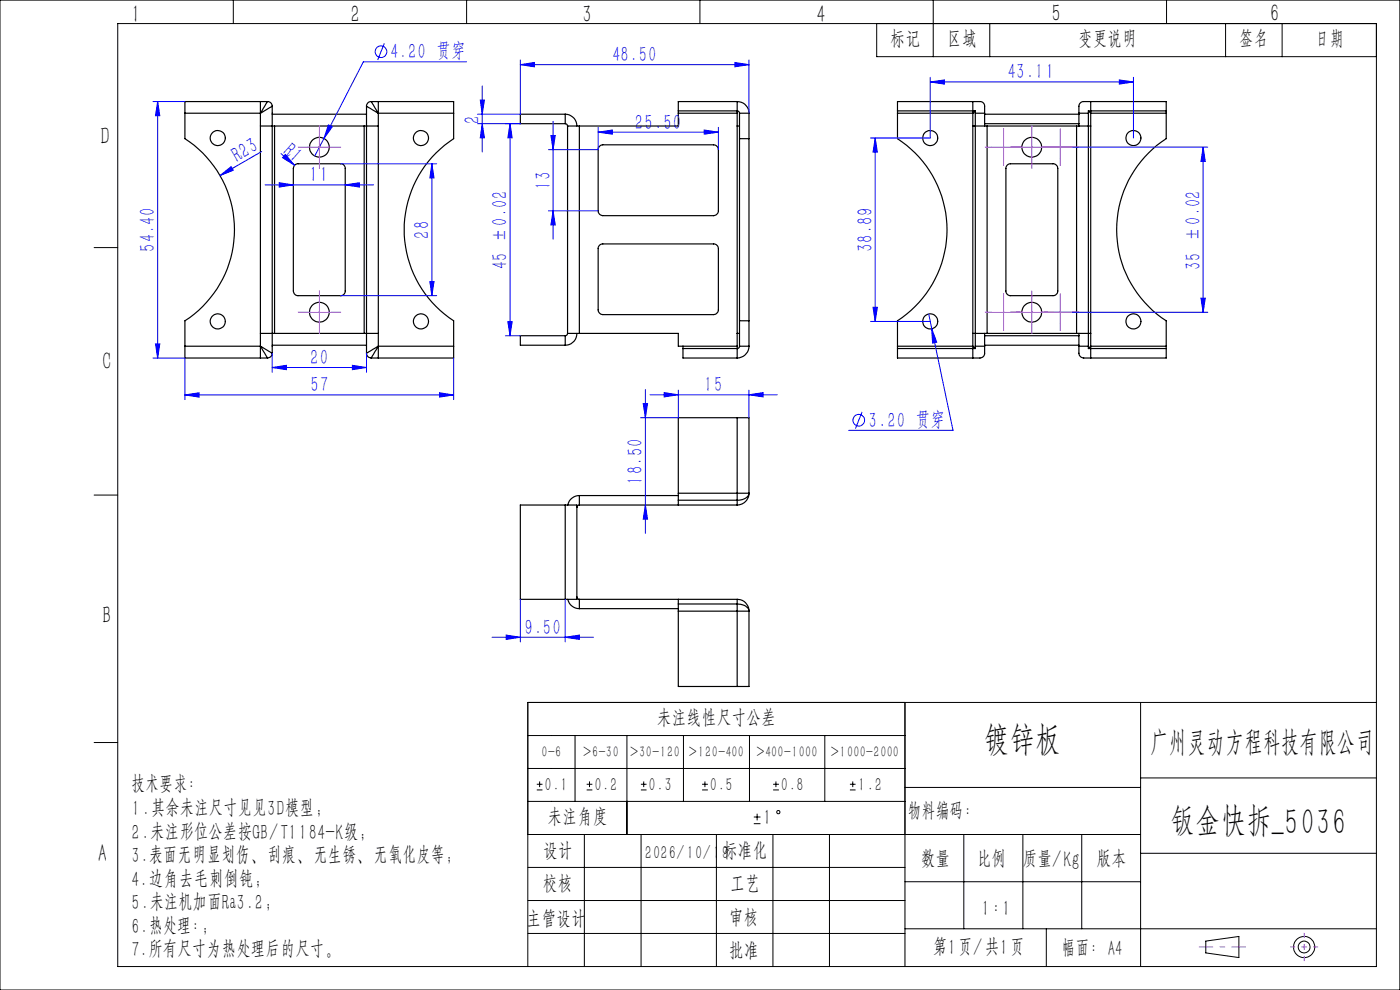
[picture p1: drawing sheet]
<svg xmlns="http://www.w3.org/2000/svg" width="297mm" height="210mm" viewBox="0 0 297 210" stroke-linecap="round" stroke-linejoin="round" font-family="sans-serif">
<g fill="none" stroke="#000" stroke-width=".25">
<path d="M39.2 24v5.4a23 23 0 0 1 0 38.6v5.4M39.2 24h16M55.2 21.5v2.5M55.2 26.7h3M55.2 24v49.4M56.8 21.5h-17.6v2.5M56.8 21.5a.96 .96 0 0 1 .9 1M56.8 21.5l-1.6 2.5M57.7 22.5l-2.5 1.5M57.7 24.2h20.1M57.7 22.5v52.4M58.2 26.7h19.1"/>
<path d="M58.2 26.7v44M62.4 35.2l.6-.5h9.2a.96 .96 0 0 1 1 1v26a.96 .96 0 0 1-1 1h-8.9a1.02 1.02 0 0 1-1.1-1v-26zM77.3 26.7h3M77.3 26.7v44M77.8 22.5l2.5 1.5M77.8 22.5v52.4M78.7 21.5l1.6 2.5M78.7 21.5h17.5v2.5M78.7 21.5a.96 .96 0 0 0-.9 1M80.3 21.5v2.5M80.3 24h15.9M80.3 24v49.4"/>
<path d="M96.2 24v5.4a23 23 0 0 0 0 38.6v5.4M119.9 26.2l.4 .2 .1 .3M119.9 24.2a2.51 2.51 0 0 1 2.5 2.5M119.9 24.2v2M119.9 24.2h-9.5v2h9.5M120.4 26.7h2.5M120.4 26.7v44M122.9 26.7v44M127.2 31l.7-.3h23.5a1.09 1.09 0 0 1 1 1v13a1.09 1.09 0 0 1-1 1h-23.5a1.02 1.02 0 0 1-1-1v-13.2zM143.9 23.5h12.6l.2 .2 .2 .3M143.9 24h12.5M156.4 21.5a2.45 2.45 0 0 1 2.5 2.5"/>
<path d="M156.4 26.7h.5M156.4 21.5h-12.5v5.2h-21M156.4 21.5v54.4M156.9 29.4v38.6M156.9 24h2M156.9 29.4h2M156.9 24v5.4M158.9 29.4v38.6M158.9 24v5.4M190.4 23.5v-2h17.5a.96 .96 0 0 1 1 1v3.7M190.4 23.5v.5M190.4 24v5.4a23 23 0 0 1 0 38.6v5.4"/>
<path d="M190.4 23.5h16.5M190.4 24h16M206.4 26.7h2.5M206.4 21.5v2.5M206.4 24v49.4M206.9 23.5l-.5 .5M206.9 24h2M206.9 23.5v50.4M208.9 26.2v.5M208.9 26.7h20M208.9 26.2h20M208.9 24.2h20"/>
<path d="M209.4 26.7v44M213.7 35l.5-.3h9.2a1.02 1.02 0 0 1 1 1v26a1.02 1.02 0 0 1-1 1h-9a.96 .96 0 0 1-1-1v-26.1zM228.4 26.7v44M228.9 26.2v.5M228.9 26.7h2.5M228.9 24h2M230.9 23.5l.5 .5M230.9 23.5h16.5M230.9 23.5v50.4M231.4 21.5v2.5M231.4 24h16M231.4 24v49.4"/>
<path d="M247.4 23.5v-2h-17.5a1.02 1.02 0 0 0-1 1v3.7M247.4 23.5v.5M247.4 24v5.4a23 23 0 0 0 0 38.6v5.4M127.2 52l.5-.3h23.7a1.02 1.02 0 0 1 1 1v13a1.09 1.09 0 0 1-1 1h-23.5a1.02 1.02 0 0 1-1-1v-13.2zM39.2 73.4v2.5h17.6M39.2 73.4h16M55.2 73.4v2.5M55.2 73.4l1.6 2.5M55.2 73.4l2.5 1.5M55.2 70.7h3M57.7 74.9a1.02 1.02 0 0 1-.9 1M57.7 73.2h20.1"/>
<path d="M58.2 70.7h19.1M77.3 70.7h3M77.8 74.9a1.02 1.02 0 0 0 .9 1M80.3 73.4v2.5M80.3 73.4l-2.5 1.5M80.3 73.4l-1.6 2.5M80.3 73.4h15.9M96.2 73.4v2.5h-17.5M119.9 71.2v2M119.9 71.2h-9.5v2h9.5M120.4 70.7h2.5M120.4 70.7l-.1 .4-.4 .1"/>
<path d="M122.4 70.7a2.45 2.45 0 0 1-2.5 2.5M122.9 70.7h21v2.7h12.5M144.9 73.4v2.5h11.5M156.4 70.7h.5M156.9 73.4l-.1 .3-.3 .2h-11.6M156.9 68v5.4M156.9 68h2M156.9 73.4h2M158.9 73.4a2.57 2.57 0 0 1-2.5 2.5M158.9 68v5.4M190.4 73.4v.5M190.4 73.4h16"/>
<path d="M190.4 73.9h16.5M206.4 70.7h2.5M206.4 73.4v2.5M206.4 73.4l.5 .5M206.9 73.4h2M208.9 70.7v.5M208.9 71.2v3.7a1.02 1.02 0 0 1-1 1h-17.5v-2M208.9 70.7h20M208.9 73.2h20M208.9 71.2h20M228.9 70.7v.5M228.9 70.7h2.5"/>
<path d="M228.9 71.2v3.7a1.09 1.09 0 0 0 1 1h17.5v-2M228.9 73.4h2M230.9 73.9h16.5M231.4 73.4l-.5 .5M231.4 73.4v2.5M231.4 73.4h16M247.4 73.4v.5M156.4 88.6h2.5v16M156.4 88.6h-12.5v17.5M156.4 88.6v17.5M119.9 107.1h2.5v20h-2.5M119.9 107.1v20"/>
<path d="M119.9 107.1h-9.5v20h9.5M122.9 107.1l-.3 .1-.2 .4M122.9 105.1a2.53 2.53 0 0 0-2.5 2M122.9 105.1v2M122.9 107.1h33.5M122.9 105.1h21M143.9 104.6h15M143.9 106.1v1M143.9 106.1h12.5M156.4 106.1v1M158.9 104.6a2.2 2.2 0 0 1-2.5 1.5M158.9 104.6a2.53 2.53 0 0 1-2.5 2.5"/>
<path d="M120.4 127.1a2.54 2.54 0 0 0 2.5 2M122.4 126.6l.2 .4 .3 .1M122.9 127.1v2M122.9 127.1h33.5M122.9 129.1h21M143.9 127.1v1M143.9 129.6h15M143.9 128.1v17.5h12.5M143.9 128.1h12.5M156.4 127.1v1M156.4 127.1a2.47 2.47 0 0 1 2.5 2.5M156.4 128.1a2.17 2.17 0 0 1 2.5 1.5"/>
<path d="M156.4 128.1v17.5M158.9 129.6v16h-2.5"/>
<circle cx="46.2" cy="29.3" r="1.61"/>
<circle cx="67.8" cy="31.2" r="2.1"/>
<circle cx="89.3" cy="29.3" r="1.6"/>
<circle cx="197.3" cy="29.3" r="1.59"/>
<circle cx="218.9" cy="31.2" r="2.11"/>
<circle cx="240.4" cy="29.3" r="1.6"/>
<circle cx="46.2" cy="68.2" r="1.61"/>
<circle cx="67.8" cy="66.2" r="2.1"/>
<circle cx="89.3" cy="68.2" r="1.6"/>
<circle cx="197.3" cy="68.2" r="1.59"/>
<circle cx="218.9" cy="66.2" r="2.11"/>
<circle cx="240.4" cy="68.2" r="1.6"/>
</g>
<g fill="none" stroke="#00f" stroke-width=".21">
<path d="M81.5 9.2l-1.4 3.5M99 13.1h-21.9l-8.4 16.3M102.3 18.2v14M110.4 13.7l3-.4v.9zM110.4 12.7v11.5h-9.1M110.4 13.7h48.5M155.9 13.3l3 .4-3 .5zM158.9 12.7v11.3M197.3 17.4l3-.4v.8zM197.3 16.4v12.9h-12.6M197.3 17.4h43.2M237.5 17l3 .4-3 .4z"/>
<path d="M240.5 16.4v12.9M32.5 21.5h6.7M33.4 21.5v54.4M33.4 21.5l.5 3h-.9zM46.7 37.2l2.3-1.9 .5 .8zM55.5 32.1l-8.8 5.1M56.2 39.2h23M59.2 38.8l3 .4-3 .5zM59.6 32.6l2.9 2.5M60.5 32.8l2 2.3-2.6-1.7zM68.7 29.4l-1.9 3.7M69.7 26.5l.8 .4-1.8 2.5z"/>
<path d="M72.2 34.7h20.4M73.2 39.2l3-.4v.9zM91.6 34.7v28M91.6 34.7l.5 3h-.9zM101.3 26.2h9.1M101.9 21.2h.9l-.5 3zM102.3 26.2l.5 3h-.9zM108.2 26.2v45M108.2 26.2l.5 3h-1zM116.9 28.7h.9l-.5 3zM117.3 25.7v25M126.9 28l3-.4v.9z"/>
<path d="M126.9 27v4.7h-10.6M126.9 28h25.5M149.4 27.6l3 .4-3 .5zM152.4 27v4.7M185.7 29.3l.4 3h-.9zM185.7 29.3v38.9M223.5 31.2h32.7M255.2 31.2l.5 3h-.9zM255.2 31.2v35M91.2 59.7h.9l-.5 3zM116.3 44.7h10.6M117.3 44.7l.5 3h-.9z"/>
<path d="M32.5 75.9h6.7v8.9M33 72.9h.9l-.5 3zM57.7 78l3-.5v.9zM57.7 74.9v4.1M57.7 78h20.1M72.2 62.7h20.4M74.8 77.5l3 .5-3 .4zM77.8 74.9v4.1M96.2 75.9v8.9M107.2 71.2h3.2M107.7 68.2h1l-.5 3zM184.7 68.2h12.6"/>
<path d="M185.2 65.2h.9l-.4 3zM197 66.6l.7 3.1M197.7 69.7l1 2.9-.9 .2zM197.7 69.7l4.5 21.6h-22.2M223.5 66.2h32.7M254.8 63.2h.9l-.5 3zM39.2 83.8l3-.5v.9zM39.2 83.8h57M93.2 83.3l3 .5-3 .4zM136.5 85.6h.9l-.5 3zM136.9 82.6v30.5M137.9 83.7h27"/>
<path d="M140.9 83.3l3 .4-3 .5zM143.9 82.8v5.8h-8M158.9 83.7l3-.4v.9zM158.9 82.8v5.8M182.9 87.4l-1.4 3.5M136.9 107.1l.5 3h-.9zM104.4 135.2h21.5M107.4 134.7l3 .5-3 .4zM110.4 127.1v9.1M119.9 135.2l3-.5v.9zM119.9 127.1v9.1"/>
<circle cx="80.8" cy="11" r="1.24"/>
<circle cx="182.2" cy="89.1" r="1.24"/>
</g>
<g fill="none" stroke="#000" stroke-width=".21">
<path d="M0 0h297v210h-297zM25 5h267v200h-267zM49.5 0v5M99 0v5M148.5 0v5M186 5v7h106M198 0v12M210 5v7M247.5 0v5M260 5v7M272 5v7M20 52.5h5"/>
<path d="M20 105h5M20 157.5h5M112 156h80M122 156v14M133 156v21M145 156v14M159 156v14M175 156v14M192 149v56M242 149v56M292 149h-180v56M112 177h130"/>
<path d="M112 163h80M112 170h80M113.9 167.6h1.2M113.9 166.4h1.2M114.5 165.8v1.2M124 177v28M124.5 167.6h1.2M124.5 166.4h1.2M125.1 165.8v1.2M136 167.6h1.2M136 166.4h1.2M136 177v28"/>
<path d="M136.6 165.8v1.2M148.9 167.6h1.3M148.9 166.4h1.3M149.5 165.8v1.2M152 177v28M159.9 174.7h1.4M159.9 173.3h1.4M160.6 172.6v1.4M164 177v28M164 167.6h1.2M164 166.4h1.2M164.6 165.8v1.2"/>
<path d="M176 177v28M180.3 167.6h1.2M180.3 166.4h1.2M180.9 165.8v1.2M192 167h50M204.5 177v20M217 177v20M229.5 177v20M242 165h50M112 198h80M112 191h80M112 184h80"/>
<path d="M192 197h100M192 187h50M222 197v8M242 181h50M255.8 199.6l7-1v4.5l-7-1z"/>
<circle cx="165.1" cy="172.3" r=".36"/>
<circle cx="276.7" cy="200.9" r="2.25"/>
<circle cx="276.7" cy="200.9" r="1.24"/>
</g>
<g fill="none" stroke="#f0f" stroke-width=".21" stroke-dasharray="30.5 1.3 1.3 1.3" stroke-linecap="butt">
<path d="M65.3 31.2h-2.1M67.8 28.7v-2.1M67.8 33.7v2.1M70.3 31.2h2.1M210.4 31.2h-1.5M212.9 28.7v-1.5M212.9 33.7v1.5M215.4 31.2h1.5M216.4 31.2h-2.1M218.9 28.7v-2.1M218.9 33.7v2.1M221.4 31.2h2.1"/>
<path d="M222.4 31.2h-1.5M224.9 28.7v-1.5M224.9 33.7v1.5M227.4 31.2h1.5M65.3 66.2h-2.1M67.8 63.7v-2.1M67.8 68.7v2.1M70.3 66.2h2.1M210.4 66.2h-1.5M212.9 63.7v-1.5M212.9 68.7v1.5M215.4 66.2h1.5"/>
<path d="M216.4 66.2h-2.1M218.9 63.7v-2.1M218.9 68.7v2.1M221.4 66.2h2.1M222.4 66.2h-1.5M224.9 63.7v-1.5M224.9 68.7v1.5M227.4 66.2h1.5"/>
</g>
<path d="M276.7 197.9v6M273.7 200.9h6" fill="none" stroke="#f0f" stroke-width=".21" stroke-dasharray="30.5 1.3 1.3 1.3" stroke-dashoffset="29.4" stroke-linecap="butt"/>
<path d="M254.3 200.9h10" fill="none" stroke="#f0f" stroke-width=".21" stroke-dasharray="30.5 1.3 1.3 1.3" stroke-dashoffset="27.4" stroke-linecap="butt"/>
<g fill="none" stroke="#f0f" stroke-width=".21">
<path d="M65.2 31.2h5M67.7 28.7v5M210.4 31.2h5M212.9 28.7v5M216.4 31.2h5M218.9 28.7v5M222.4 31.2h5M224.9 28.7v5M65.2 66.2h5M67.7 63.7v5M210.4 66.2h5M212.9 63.7v5"/>
<path d="M216.4 66.2h5M218.9 63.7v5M222.4 66.2h5M224.9 63.7v5"/>
</g>
<g fill="#00f">
<path d="M60.5 32.8l2 2.3-2.6-1.7z"/>
<path d="M46.7 37.2l2.3-1.9 .5 .8z"/>
<path d="M126.9 28l3-.4v.9zM149.4 27.6l3 .4-3 .5zM110.4 13.7l3-.4v.9zM155.9 13.3l3 .4-3 .5zM107.4 134.7l3 .5-3 .4zM119.9 135.2l3-.5v.9zM197.7 69.7l.1 3.1 .9-.2zM197.3 17.4l3-.4v.8zM237.5 17l3 .4-3 .4zM69.7 26.5l-1 2.9 1.8-2.5zM39.2 83.8l3-.5v.9zM93.2 83.3l3 .5-3 .4z"/>
<path d="M59.2 38.8l3 .4-3 .5zM73.2 39.2l3-.4v.9z"/>
<path d="M158.9 83.7l3-.4v.9zM140.9 83.3l3 .4-3 .5z"/>
<path d="M117.3 44.7l.5 3h-.9zM116.9 28.7h.9l-.5 3z"/>
<path d="M33 72.9h.9l-.5 3zM33.4 21.5l.5 3h-.9z"/>
<path d="M101.9 21.2h.9l-.5 3zM102.3 26.2l.5 3h-.9z"/>
<path d="M136.5 85.6h.9l-.5 3zM136.9 107.1l.5 3h-.9z"/>
<path d="M255.2 31.2l.5 3h-.9zM254.8 63.2h.9l-.5 3zM185.7 29.3l.4 3h-.9zM185.2 65.2h.9l-.4 3zM91.6 34.7l.5 3h-.9zM91.2 59.7h.9l-.5 3z"/>
<path d="M108.2 26.2l.5 3h-1zM107.7 68.2h1l-.5 3z"/>
<path d="M57.7 78l3-.5v.9zM74.8 77.5l3 .5-3 .4z"/>
</g>
<g font-size="7.3">
<text x="208.7" y="160.3">镀锌板</text>
<text x="248.1" y="177.5">钣金快拆_5036</text>
</g>
<text font-size="6.1" x="243.8" y="160.3">广州灵动方程科技有限公司</text>
<g font-size="4.9">
<text x="27.7" y="5">1</text>
<text x="74.4" y="5">2</text>
<text x="123.5" y="5">3</text>
<text x="173.2" y="5">4</text>
<text x="223.1" y="4.9">5</text>
<text x="269.4" y="4.9">6</text>
<text x="21.3" y="30.9">D</text>
<text x="21.7" y="78.7">C</text>
<text x="21.7" y="132.5">B</text>
<text x="20.7" y="183.1">A</text>
</g>
<g font-size="4.3">
<text x="188.9" y="10.2">标记</text>
<text x="200.9" y="10.2">区域</text>
<text x="228.7" y="10.2">变更说明</text>
<text x="262.9" y="10.2">签名</text>
<text x="278.9" y="10.2">日期</text>
<text x="139.3" y="154.2">未注线性尺寸公差</text>
<text x="27.9" y="168.3">技术要求：</text>
<text x="27.9" y="173.3">1.其余未注尺寸见见3D模型；</text>
<text x="192.6" y="173.9">物料编码：</text>
<text x="27.9" y="178.3">2.未注形位公差按GB/T1184-K级；</text>
<text x="116.2" y="175.2">未注角度</text>
<text x="161.8" y="175.2">1</text>
<text x="27.9" y="183.3">3.表面无明显划伤、刮痕、无生锈、无氧化皮等；</text>
<text x="115.2" y="182.5">设计</text>
<text x="153.3" y="182.5">标准化</text>
<text x="195.3" y="184.2">数量</text>
<text x="207.2" y="184.2">比例</text>
<text x="216.9" y="184.2">质量/Kg</text>
<text x="232.6" y="184.2">版本</text>
<text x="27.9" y="188.3">4.边角去毛刺倒钝;</text>
<text x="115.2" y="189.5">校核</text>
<text x="154.9" y="189.5">工艺</text>
<text x="27.9" y="193.3">5.未注机加面Ra3.2；</text>
<text x="111.6" y="196.9">主管设计</text>
<text x="154.6" y="196.5">审核</text>
<text x="208.2" y="194.5">1:1</text>
<text x="27.9" y="198.3">6.热处理:；</text>
<text x="27.9" y="203.3">7.所有尺寸为热处理后的尺寸。</text>
<text x="154.6" y="203.5">批准</text>
<text x="197.9" y="202.8">第1页/共1页</text>
<text x="225.2" y="203.1">幅面：A4</text>
</g>
<g font-size="4.3" fill="#00f">
<text x="82.9" y="12.8">4.20 贯穿</text>
<text x="129.9" y="13.4">48.50</text>
<text x="213.8" y="17.1">43.11</text>
<text x="102" y="26.2" transform="rotate(-90 102 26.2)">2</text>
<text x="134.7" y="27.7">25.50</text>
<text x="50.4" y="34.7" transform="rotate(-30 50.4 34.7)">R23</text>
<text x="59.6" y="32.6" transform="rotate(41 59.6 32.6)">R1</text>
<text x="65.6" y="38.9">11</text>
<text x="117" y="40.3" transform="rotate(-90 117 40.3)">13</text>
<text x="33.2" y="53.4" transform="rotate(-90 33.2 53.4)">54.40</text>
<text x="91.3" y="50.7" transform="rotate(-90 91.3 50.7)">28</text>
<text x="185.4" y="53.5" transform="rotate(-90 185.4 53.5)">38.89</text>
<text x="107.9" y="57.1" transform="rotate(-90 107.9 57.1)">45 ±0.02</text>
<text x="254.9" y="57.3" transform="rotate(-90 254.9 57.3)">35 ±0.02</text>
<text x="65.8" y="77.6">20</text>
<text x="65.9" y="83.4">57</text>
<text x="149.3" y="83.4">15</text>
<text x="184.2" y="91">3.20 贯穿</text>
<text x="136.6" y="102.8" transform="rotate(-90 136.6 102.8)">18.50</text>
<text x="111.3" y="134.8">9.50</text>
</g>
<g font-size="3.6">
<text x="115.5" y="168">0.1</text>
<text x="126.1" y="168">0.2</text>
<text x="137.6" y="168">0.3</text>
<text x="150.6" y="168">0.5</text>
<text x="165.7" y="168">0.8</text>
<text x="182" y="168">1.2</text>
<text x="136.8" y="182.5">2026/10/19</text>
</g>
<g font-size="3">
<text x="114.9" y="160.7">0-6</text>
<text x="123.7" y="160.7">&gt;6-30</text>
<text x="133.7" y="160.7">&gt;30-120</text>
<text x="146.1" y="160.7">&gt;120-400</text>
<text x="160.5" y="160.7">&gt;400-1000</text>
<text x="176.2" y="160.7">&gt;1000-2000</text>
</g>
</svg>
